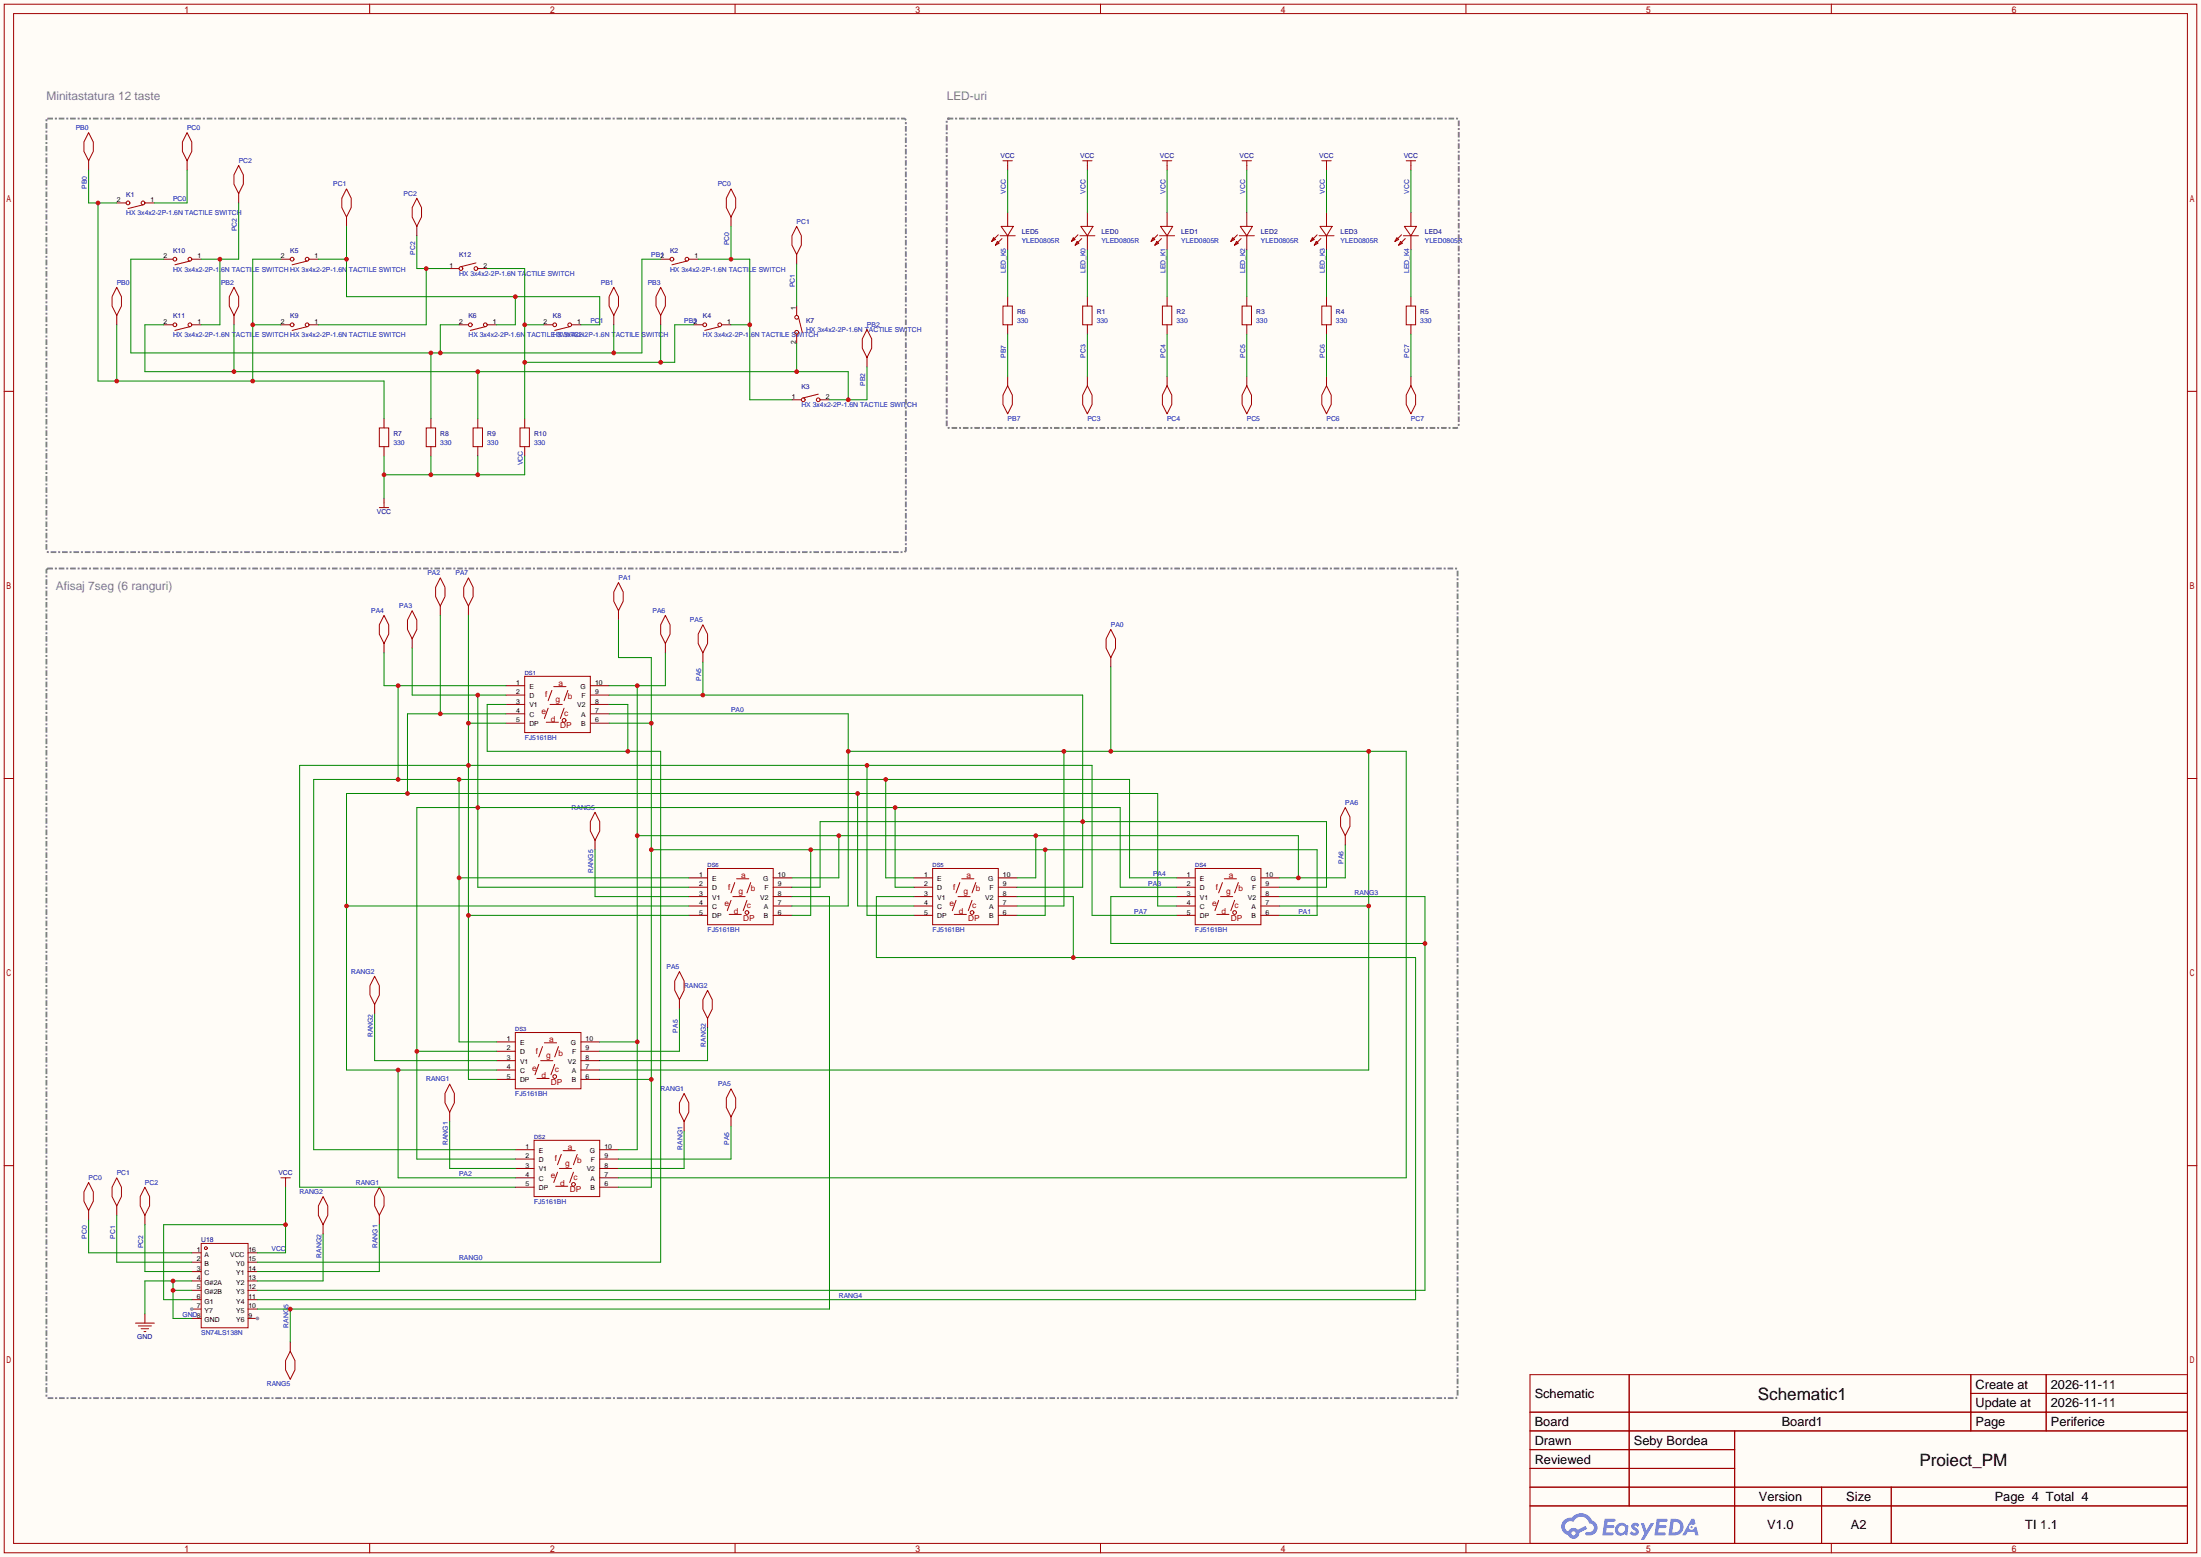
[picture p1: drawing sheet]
<svg xmlns="http://www.w3.org/2000/svg" width="596mm" height="422mm" viewBox="0 0 596 422" stroke-linecap="round" stroke-linejoin="round" font-family="sans-serif">
<path d="M0 0h596.1v421.9h-596.1z" fill="#fffcf7"/>
<g fill="none" stroke="#a10000" stroke-width=".27">
<path d="M1.1 1.1h593.9v419.7h-593.9zM3.7 3.7h588.8v414.5h-588.8zM100.1 1.1v2.6M199.1 1.1v2.6M298.1 1.1v2.6M397 1.1v2.6M496 1.1v2.6M1.1 106h2.6M592.5 106h2.5M1.1 210.9h2.6M592.5 210.9h2.5M1.1 315.8h2.6"/>
<path d="M592.5 315.8h2.5M414.4 372.5h178.1v45.7h-178.1zM441.3 372.5v35.6M533.8 372.5v15.2M533.8 377.6h58.7M554.2 372.5v15.2M414.4 382.7h178.1M414.4 387.7h178.1M414.4 392.8h55.4M414.4 397.9h55.4M469.8 387.7v30.5M100.1 418.2v2.6"/>
<path d="M199.1 418.2v2.6M298.1 418.2v2.6M397 418.2v2.6M414.4 403h178.1M414.4 408.1h178.1M493.4 403v15.2M496 418.2v2.6M512.2 403v15.2"/>
</g>
<g fill="#5487ff">
<path d="M442.1 412.9a1.3 1.3 0 0 1 1.9 .3l-.4 .6a.47 .47 0 0 0-.4-.5 .47 .47 0 0 0-.5 .3l.1 .2a1.28 1.28 0 0 1 .8 2 1.53 1.53 0 0 1-2.2-.3l.5-.6 .8 .5a.31 .31 0 0 0 .4-.3 .31 .31 0 0 0-.3-.4 1.12 1.12 0 0 1-.7-1.8z"/>
<path d="M444.4 412.7h.9l.6 2 1.2-2h.9l-2.7 4.5h-.9l1-1.6z"/>
<path d="M434.6 411.5h2.6a.4 .4 0 0 1 .4 .4 .4 .4 0 0 1-.4 .4h-1.8l-.1 1h1.6l.4 .4-.5 .4h-1.6l-.2 1.1 1.8 .1 .2 .5-.4 .2h-2.6z"/>
<path d="M448.7 411.5h2.6a.4 .4 0 0 1 .4 .4 .4 .4 0 0 1-.4 .4h-1.8l-.1 1h1.6l.4 .4-.4 .4h-1.7l-.2 1.1 1.8 .1 .2 .5-.4 .2h-2.6z"/>
<path d="M458.1 411.6h.8l.3 1.3-.6 .3a.75 .75 0 0 0-1.1 .3 .75 .75 0 0 0 .5 1.1 .75 .75 0 0 0 .9-.7l.5-.3 .6 2.4h-.8l-.3-.9h-1.8l-.5 .9h-1z"/>
<path d="M452.5 411.5l-.6 4.5h1.5a2.27 2.27 0 0 0 2.6-2.3 2.27 2.27 0 0 0-2.7-2.2zM453.3 412.3a1.5 1.5 0 0 1 1.8 1.6 1.5 1.5 0 0 1-1.9 1.3h-.3z"/>
<path d="M438 413.2a1.6 1.6 0 0 0-.4 2.3 1.6 1.6 0 0 0 2.4 .2l.7 .3 .3-2.5-.1-.2-.5-.1a1.58 1.58 0 0 0-2.4 0zM438.6 413.7a.99 .99 0 0 1 1.6 .6 .99 .99 0 0 1-1.3 1.1 .98 .98 0 0 1-.3-1.7z"/>
<path d="M423.6 411.9a2.37 2.37 0 0 0 1.1 4.1 1.54 1.54 0 0 0 1.8 .9 1.54 1.54 0 0 0 1.2-1.5l2.2-1.1-.5-.8-2 1a1.57 1.57 0 0 0-2.7 .5 1.5 1.5 0 0 1-.7-2.1 1.5 1.5 0 0 1 2.2-.5 2.27 2.27 0 0 1 2.3-1.4 2.27 2.27 0 0 1 2 1.8 1.23 1.23 0 0 1 1.2 1.6 1.23 1.23 0 0 1-1.8 .7 .47 .47 0 0 0-.5 .4 .47 .47 0 0 0 .4 .5 2.14 2.14 0 0 0 2.7-1.3 2.14 2.14 0 0 0-1.3-2.7 3.2 3.2 0 0 0-5.5-.7l-1.1 .1zM425.6 415.5a.6 .6 0 0 1 1.2 0 .6 .6 0 0 1-1.2 0z"/>
<circle cx="458.2" cy="413.8" r=".28"/>
</g>
<g fill="none" stroke="#a10000" stroke-width=".27">
<path d="M142.1 183.3h17.8v15.2h-17.8zM148 195.7h3.3M148.5 191.9l-1.1 2.8M149 190.9h3.3M149.5 187.1l-1 2.8M150 186.1h3.3M152.8 191.9l-1 2.8M153.8 187.1l-1 2.8M191.6 235.3h17.8v15.3h-17.8zM199 239.1l-1 2.8M199.5 238.1h3.3M203.3 239.1l-1 2.8"/>
<path d="M252.6 235.3h17.8v15.3h-17.8zM260 239.1l-1 2.8M260.5 238.1h3.3M264.3 239.1l-1 2.8M323.7 235.3h17.8v15.3h-17.8zM331.1 239.1l-1 2.8M331.6 238.1h3.3M335.4 239.1l-1 2.8M197.5 247.8h3.3M198 244l-1 2.8M198.5 243h3.3M202.3 244l-1 2.8"/>
<path d="M258.4 247.8h3.3M259 244l-1.1 2.8M259.5 243h3.3M263.3 244l-1 2.8M329.6 247.8h3.3M330.1 244l-1 2.8M330.6 243h3.3M334.4 244l-1 2.8M139.6 279.8h17.8v15.2h-17.8zM145.4 292.2h3.3M145.9 288.4l-1 2.8M146.4 287.4h3.3"/>
<path d="M146.9 283.6l-1 2.8M147.4 282.6h3.3M150.2 288.4l-1 2.8M151.3 283.6l-1.1 2.8M144.7 309h17.7v15.2h-17.7zM151 317.6l-1 2.8M151.5 316.6h3.3M152 312.8l-1 2.8M152.5 311.8h3.3M155.3 317.6l-1 2.8M156.3 312.8l-1 2.8M54.5 336.9h12.7v22.9h-12.7z"/>
<path d="M150.5 321.4h3.3"/>
<circle cx="152.8" cy="195.2" r=".51"/>
<circle cx="202.3" cy="247.3" r=".51"/>
<circle cx="263.3" cy="247.3" r=".51"/>
<circle cx="334.4" cy="247.3" r=".51"/>
<circle cx="150.2" cy="291.7" r=".51"/>
<circle cx="155.3" cy="320.9" r=".51"/>
</g>
<g fill="none" stroke="#870000" stroke-width=".27">
<path d="M137 185.8h5.1M137 188.3h5.1M137 190.9h5.1M137 193.4h5.1M137 196h5.1M159.9 185.8h5.1M159.9 188.3h5.1M159.9 190.9h5.1M159.9 193.4h5.1M159.9 196h5.1M186.6 237.9h5M209.4 237.9h5.1"/>
<path d="M247.5 237.9h5.1M270.4 237.9h5.1M318.6 237.9h5.1M341.5 237.9h5.1M186.6 240.4h5M186.6 243h5M186.6 245.5h5M186.6 248h5M209.4 240.4h5.1M209.4 243h5.1M209.4 245.5h5.1M209.4 248h5.1"/>
<path d="M247.5 240.4h5.1M247.5 243h5.1M247.5 245.5h5.1M247.5 248h5.1M270.4 240.4h5.1M270.4 243h5.1M270.4 245.5h5.1M270.4 248h5.1M318.6 240.4h5.1M318.6 243h5.1M318.6 245.5h5.1M318.6 248h5.1"/>
<path d="M341.5 240.4h5.1M341.5 243h5.1M341.5 245.5h5.1M341.5 248h5.1M134.5 282.3h5.1M134.5 284.9h5.1M134.5 287.4h5.1M134.5 289.9h5.1M134.5 292.5h5.1M157.4 282.3h5M157.4 284.9h5M157.4 287.4h5"/>
<path d="M157.4 289.9h5M157.4 292.5h5M139.6 311.5h5.1M139.6 314.1h5.1M139.6 316.6h5.1M139.6 319.2h5.1M162.4 311.5h5.1M162.4 314.1h5.1M162.4 316.6h5.1M162.4 319.2h5.1M51.9 339.5h2.6M139.6 321.7h5.1"/>
<path d="M162.4 321.7h5.1M51.9 342h2.6M51.9 344.6h2.6M51.9 347.1h2.6M51.9 349.6h2.6M51.9 352.2h2.6M51.9 354.7h2.6"/>
</g>
<circle cx="51.9" cy="354.7" r=".51" fill="#999"/>
<path d="M51.9 357.3h2.6M67.2 357.3h2.5" fill="none" stroke="#870000" stroke-width=".27"/>
<circle cx="69.7" cy="357.3" r=".51" fill="#999"/>
<g fill="none" stroke="#870000" stroke-width=".27">
<path d="M24 43.6v2.5M31.6 55h2.6M39.2 55h2.6M50.7 43.6v2.5M64.6 52.5v2.5M93.9 58.8v2.5M198 58.8v2.5M272.9 44.8v1.3M272.9 57.5v3.8M294.5 44.8v1.3M294.5 57.5v3.8M316.1 44.8v1.3"/>
<path d="M316.1 57.5v3.8M337.7 44.8v1.3M337.7 57.5v3.8M359.3 44.8v1.3M359.3 57.5v3.8M382.1 44.8v1.3M382.1 57.5v3.8M44.3 70.2h2.6M51.9 70.2h2.6M76.1 70.2h2.5M83.7 70.2h2.5M112.9 61.3v2.6"/>
<path d="M121.8 72.8h2.5M129.4 72.8h2.6M178.9 70.2h2.6M186.6 70.2h2.5M215.8 69v2.5M272.9 63.9v3.8M294.5 63.9v3.8M316.1 63.9v3.8M337.7 63.9v3.8M359.3 63.9v3.8M382.1 63.9v3.8M31.6 85.5v2.5"/>
<path d="M44.3 88h2.6M51.9 88h2.6M63.4 85.5v2.5M76.1 88h2.5M83.7 88h2.5M124.3 88h2.6M132 88h2.5M147.2 88h2.5M154.8 88h2.6M166.2 85.5v2.5M178.9 85.5v2.5M187.8 88h2.6"/>
<path d="M195.5 88h2.5M215.8 82.9v2.6M215.8 90.6v2.5M234.8 96.9v2.5M272.9 80.4v2.5M272.9 88v2.6M294.5 80.4v2.5M294.5 88v2.6M316.1 80.4v2.5M316.1 88v2.6M337.7 80.4v2.5M337.7 88v2.6"/>
<path d="M359.3 80.4v2.5M359.3 88v2.6M382.1 80.4v2.5M382.1 88v2.6M104 113.4v2.6M116.7 113.4v2.6M129.4 113.4v2.6M142.1 113.4v2.6M214.5 108.3h2.5M222.1 108.3h2.6M272.9 102v2.5M294.5 102v2.5"/>
<path d="M316.1 102v2.5M337.7 102v2.5M359.3 102v2.5M382.1 102v2.5M104 121v2.6M104 135v1.3M116.7 121v2.6M129.4 121v2.6M142.1 121v2.6M104 174.4v2.5M111.6 173.1v2.5M119.3 164.2v2.6"/>
<path d="M126.9 164.2v2.6M167.5 165.5v2.5M180.2 174.4v2.5M190.4 176.9v2.6M300.9 178.2v2.5M161.2 227.7v2.6M364.4 226.4v2.6M101.5 272.2v2.5M184 270.9v2.5M191.6 276v2.5M121.8 301.4v2.5M185.3 303.9v2.6"/>
<path d="M198 302.6v2.6M24 328v2.6M31.6 326.8v2.5M39.2 329.3v2.6M67.2 339.5h2.5M77.3 320.4v1.3M87.5 331.9v2.5M102.7 329.3v2.6M39.2 356v2.5M67.2 354.7h2.5M67.2 352.2h2.5M67.2 349.6h2.5"/>
<path d="M67.2 347.1h2.5M67.2 344.6h2.5M67.2 342h2.5M78.6 363.6v2.5"/>
</g>
<g fill="none" stroke="#a10000" stroke-width=".27">
<path d="M24 35.9l1.3 2.6v2.5l-1.3 2.6-1.3-2.6v-2.5zM50.7 35.9l1.2 2.6v2.5l-1.2 2.6-1.3-2.6v-2.5zM38.7 55.5l-4 1M64.6 44.8l1.3 2.6v2.5l-1.3 2.6-1.2-2.6v-2.5zM93.9 51.2l1.2 2.5v2.6l-1.2 2.5-1.3-2.5v-2.6zM112.9 53.7l1.3 2.6v2.5l-1.3 2.5-1.3-2.5v-2.5zM198 51.2l1.3 2.5v2.6l-1.3 2.5-1.3-2.5v-2.6zM271.7 43.6h2.5M272.9 43.6v1.2M293.2 43.6h2.6M294.5 43.6v1.2M314.8 43.6h2.6"/>
<path d="M316.1 43.6v1.2M336.4 43.6h2.6M337.7 43.6v1.2M358 43.6h2.6M359.3 43.6v1.2M380.9 43.6h2.5M382.1 43.6v1.2M31.6 77.9l1.3 2.5v2.5l-1.3 2.6-1.2-2.6v-2.5zM51.4 70.7l-4 1.1M63.4 77.9l1.2 2.5v2.5l-1.2 2.6-1.3-2.6v-2.5zM83.2 70.7l-4.1 1.1M128.9 71.2l-4.1 1.1"/>
<path d="M166.2 77.9l1.3 2.5v2.5l-1.3 2.6-1.2-2.6v-2.5zM178.9 77.9l1.3 2.5v2.5l-1.3 2.6-1.2-2.6v-2.5zM186.1 70.7l-4.1 1.1M215.8 61.3l1.2 2.6v2.5l-1.2 2.6-1.3-2.6v-2.5zM269.1 64.4l.5 .5-1 .5zM270.1 65.4l.5 .5-1 .5zM270.4 63.6l-1.8 1.8M270.9 63.9h4.1M271.1 61.3h3.3l-1.5 2.6zM271.4 64.6l-1.8 1.8M290.7 64.4l.5 .5-1 .5zM291.7 65.4l.5 .5-1 .5z"/>
<path d="M292 63.6l-1.8 1.8M292.5 63.9h4M292.7 61.3h3.3l-1.5 2.6zM293 64.6l-1.8 1.8M312.3 64.4l.5 .5-1 .5zM313.3 65.4l.5 .5-1 .5zM313.6 63.6l-1.8 1.8M314.1 63.9h4M314.3 61.3h3.3l-1.5 2.6zM314.6 64.6l-1.8 1.8M333.9 64.4l.5 .5-1 .5zM334.9 65.4l.5 .5-1 .5z"/>
<path d="M335.2 63.6l-1.8 1.8M335.7 63.9h4M335.9 61.3h3.3l-1.5 2.6zM336.2 64.6l-1.8 1.8M355.5 64.4l.5 .5-1 .5zM356.5 65.4l.5 .5-1 .5zM356.7 63.6l-1.7 1.8M357.3 63.9h4M357.5 61.3h3.3l-1.5 2.6zM357.8 64.6l-1.8 1.8M378.3 64.4l.5 .5-1 .5zM379.3 65.4l.6 .5-1.1 .5z"/>
<path d="M379.6 63.6l-1.8 1.8M380.1 63.9h4.1M380.4 61.3h3.3l-1.6 2.6zM380.6 64.6l-1.8 1.8M51.4 88.5l-4 1M83.2 88.5l-4.1 1M131.4 88.5l-4 1M154.3 88.5l-4.1 1M194.9 88.5l-4 1M216.3 86l1 4M234.8 89.3l1.3 2.5v2.6l-1.3 2.5-1.2-2.5v-2.6zM271.7 82.9h2.5v5.1h-2.5z"/>
<path d="M293.2 82.9h2.6v5.1h-2.6zM314.8 82.9h2.6v5.1h-2.6zM336.4 82.9h2.6v5.1h-2.6zM358 82.9h2.6v5.1h-2.6zM380.9 82.9h2.5v5.1h-2.5zM102.7 116h2.6v5h-2.6zM115.4 116h2.6v5h-2.6zM128.1 116h2.6v5h-2.6zM140.8 116h2.6v5h-2.6zM221.6 106.8l-4 1M272.9 104.5l1.3 2.6v2.5l-1.3 2.5-1.2-2.5v-2.5zM294.5 104.5l1.3 2.6v2.5l-1.3 2.5-1.3-2.5v-2.5z"/>
<path d="M316.1 104.5l1.3 2.6v2.5l-1.3 2.5-1.3-2.5v-2.5zM337.7 104.5l1.3 2.6v2.5l-1.3 2.5-1.3-2.5v-2.5zM359.3 104.5l1.3 2.6v2.5l-1.3 2.5-1.3-2.5v-2.5zM382.1 104.5l1.3 2.6v2.5l-1.3 2.5-1.2-2.5v-2.5zM102.7 137.5h2.6M104 136.3v1.2M119.3 156.6l1.2 2.5v2.6l-1.2 2.5-1.3-2.5v-2.6zM126.9 156.6l1.2 2.5v2.6l-1.2 2.5-1.3-2.5v-2.6zM167.5 157.9l1.3 2.5v2.5l-1.3 2.6-1.3-2.6v-2.5zM104 166.8l1.3 2.5v2.5l-1.3 2.6-1.3-2.6v-2.5zM111.6 165.5l1.3 2.5v2.6l-1.3 2.5-1.2-2.5v-2.6zM180.2 166.8l1.3 2.5v2.5l-1.3 2.6-1.3-2.6v-2.5z"/>
<path d="M190.4 169.3l1.2 2.5v2.6l-1.2 2.5-1.3-2.5v-2.6zM300.9 170.6l1.2 2.5v2.5l-1.2 2.6-1.3-2.6v-2.5zM364.4 218.8l1.2 2.6v2.5l-1.2 2.5-1.3-2.5v-2.5zM161.2 220.1l1.2 2.5v2.6l-1.2 2.5-1.3-2.5v-2.6zM101.5 264.5l1.2 2.6v2.5l-1.2 2.6-1.3-2.6v-2.5zM184 263.3l1.3 2.5v2.6l-1.3 2.5-1.2-2.5v-2.6zM191.6 268.4l1.3 2.5v2.5l-1.3 2.6-1.2-2.6v-2.5zM121.8 293.8l1.3 2.5v2.5l-1.3 2.6-1.3-2.6v-2.5zM185.3 296.3l1.3 2.5v2.6l-1.3 2.5-1.3-2.5v-2.6zM198 295l1.3 2.6v2.5l-1.3 2.5-1.3-2.5v-2.5zM31.6 319.2l1.3 2.5v2.5l-1.3 2.6-1.2-2.6v-2.5zM76.1 319.2h2.5"/>
<path d="M77.3 319.2v1.2M24 320.4l1.3 2.6v2.5l-1.3 2.5-1.3-2.5v-2.5zM39.2 321.7l1.3 2.5v2.6l-1.3 2.5-1.2-2.5v-2.6zM87.5 324.2l1.3 2.6v2.5l-1.3 2.6-1.3-2.6v-2.5zM102.7 321.7l1.3 2.5v2.6l-1.3 2.5-1.2-2.5v-2.6zM36.7 358.5h5.1M37.5 359.3h3.5M38.2 360h2.1M39 360.8h.5M78.6 366.1l1.3 2.6v2.5l-1.3 2.6-1.3-2.6v-2.5z"/>
<circle cx="34.7" cy="55" r=".51"/>
<circle cx="38.7" cy="55" r=".51"/>
<circle cx="47.4" cy="70.2" r=".51"/>
<circle cx="51.4" cy="70.2" r=".51"/>
<circle cx="79.1" cy="70.2" r=".51"/>
<circle cx="83.2" cy="70.2" r=".51"/>
<circle cx="124.8" cy="72.8" r=".51"/>
<circle cx="128.9" cy="72.8" r=".51"/>
<circle cx="182" cy="70.2" r=".51"/>
<circle cx="186.1" cy="70.2" r=".51"/>
<circle cx="47.4" cy="88" r=".51"/>
<circle cx="51.4" cy="88" r=".51"/>
<circle cx="79.1" cy="88" r=".51"/>
<circle cx="83.2" cy="88" r=".51"/>
<circle cx="127.4" cy="88" r=".51"/>
<circle cx="131.4" cy="88" r=".51"/>
<circle cx="150.2" cy="88" r=".51"/>
<circle cx="154.3" cy="88" r=".51"/>
<circle cx="190.9" cy="88" r=".51"/>
<circle cx="194.9" cy="88" r=".51"/>
<circle cx="215.8" cy="90" r=".51"/>
<circle cx="215.8" cy="86" r=".51"/>
<circle cx="217.6" cy="108.3" r=".51"/>
<circle cx="221.6" cy="108.3" r=".51"/>
<circle cx="55.8" cy="338.2" r=".38"/>
</g>
<path d="M46.9 347.1v10.2h5M46.9 349.6h5M51.9 347.1h-12.7v8.9" fill="none" stroke="#008700" stroke-width=".27"/>
<g fill="#c00">
<circle cx="46.9" cy="347.1" r=".63"/>
<circle cx="46.9" cy="349.6" r=".63"/>
</g>
<path d="M165 193.4h64.7v52.1h-15.2M300.9 180.7v22.9M229.7 203.6h151.2v115.6h-213.4M288.2 203.6v41.9h-12.7M370.7 203.6v86.3h-208.3M346.6 245.5h24.1" fill="none" stroke="#008700" stroke-width=".27"/>
<g fill="#c00">
<circle cx="370.7" cy="203.6" r=".63"/>
<circle cx="300.9" cy="203.6" r=".63"/>
<circle cx="370.7" cy="245.5" r=".63"/>
<circle cx="288.2" cy="203.6" r=".63"/>
<circle cx="229.7" cy="203.6" r=".63"/>
</g>
<path d="M167.5 168v10.2h8.9v143.5h-8.9M165 196h11.4M176.4 230.3h180.3v17.7h-10.1M219.6 230.3v17.7h-5.1M283.1 230.3v17.7h-7.6M162.4 292.5h14" fill="none" stroke="#008700" stroke-width=".27"/>
<g fill="#c00">
<circle cx="176.4" cy="292.5" r=".63"/>
<circle cx="176.4" cy="230.3" r=".63"/>
<circle cx="176.4" cy="196" r=".63"/>
<circle cx="219.6" cy="230.3" r=".63"/>
<circle cx="283.1" cy="230.3" r=".63"/>
</g>
<path d="M119.3 166.8v26.6M137 193.4h-26.6v21.6M232.3 215v30.5h15.2M93.9 245.5h92.7M318.6 245.5h-5v-30.5h-219.7v74.9h40.6M107.8 289.9v29.3h31.8" fill="none" stroke="#008700" stroke-width=".27"/>
<g fill="#c00">
<circle cx="119.3" cy="193.4" r=".63"/>
<circle cx="110.4" cy="215" r=".63"/>
<circle cx="232.3" cy="215" r=".63"/>
<circle cx="93.9" cy="245.5" r=".63"/>
<circle cx="107.8" cy="289.9" r=".63"/>
</g>
<path d="M111.6 175.6v12.7h25.4M129.4 188.3v52.1h57.2M242.4 218.8v21.6h5.1M318.6 240.4h-15.2v-21.6h-190.5v95.3h26.7M112.9 284.9h21.6" fill="none" stroke="#008700" stroke-width=".27"/>
<g fill="#c00">
<circle cx="129.4" cy="188.3" r=".63"/>
<circle cx="129.4" cy="218.8" r=".63"/>
<circle cx="242.4" cy="218.8" r=".63"/>
<circle cx="112.9" cy="284.9" r=".63"/>
</g>
<path d="M104 176.9v8.9h33M107.8 185.8v25.4M124.3 211.2v71.1h10.2M239.9 211.2v26.7h7.6M124.3 237.9h62.3M318.6 237.9h-12.7v-26.7h-220.9v100.3h54.6" fill="none" stroke="#008700" stroke-width=".27"/>
<g fill="#c00">
<circle cx="107.8" cy="185.8" r=".63"/>
<circle cx="107.8" cy="211.2" r=".63"/>
<circle cx="124.3" cy="211.2" r=".63"/>
<circle cx="239.9" cy="211.2" r=".63"/>
<circle cx="124.3" cy="237.9" r=".63"/>
</g>
<path d="M190.4 179.5v8.8M165 188.3h128.2v52.1h-17.7M214.5 240.4h7.6v-17.8h137.2v17.8h-12.7" fill="none" stroke="#008700" stroke-width=".27"/>
<g fill="#c00">
<circle cx="293.2" cy="222.6" r=".63"/>
<circle cx="190.4" cy="188.3" r=".63"/>
</g>
<path d="M180.2 176.9v8.9h-15.2M172.6 185.8v125.7h-5.1M172.6 226.4h179.1v11.5M227.2 226.4v11.5h-12.7M280.5 226.4v11.5h-5M364.4 229v8.9h-17.8M184 273.4v11.5h-21.6M162.4 282.3h10.2M198 305.2v8.9h-30.5" fill="none" stroke="#008700" stroke-width=".27"/>
<g fill="#c00">
<circle cx="172.6" cy="282.3" r=".63"/>
<circle cx="172.6" cy="226.4" r=".63"/>
<circle cx="172.6" cy="185.8" r=".63"/>
<circle cx="227.2" cy="226.4" r=".63"/>
<circle cx="280.5" cy="226.4" r=".63"/>
<circle cx="351.7" cy="237.9" r=".63"/>
</g>
<path d="M126.9 166.8v125.7h7.6M126.9 196h10.1M234.8 207.4v40.6h12.7M126.9 248h59.7M318.6 248h-22.8v-40.6h-214.6v114.3h58.4" fill="none" stroke="#008700" stroke-width=".27"/>
<g fill="#c00">
<circle cx="126.9" cy="196" r=".63"/>
<circle cx="126.9" cy="207.4" r=".63"/>
<circle cx="126.9" cy="248" r=".63"/>
<circle cx="234.8" cy="207.4" r=".63"/>
</g>
<path d="M137 190.9h-5v12.7h46.9v138.4h-109.2M165 190.9h5.1v12.7" fill="none" stroke="#008700" stroke-width=".27"/>
<circle cx="170.1" cy="203.6" r=".63" fill="#c00"/>
<path d="M318.6 243h-17.7v12.7h85.1M346.6 243h39.4v106.6h-316.3" fill="none" stroke="#008700" stroke-width=".27"/>
<circle cx="386" cy="255.7" r=".63" fill="#c00"/>
<path d="M247.5 243h-10.1v16.5h146v92.7h-313.7M275.5 243h15.2v16.5" fill="none" stroke="#008700" stroke-width=".27"/>
<circle cx="290.7" cy="259.5" r=".63" fill="#c00"/>
<path d="M161.2 230.3v12.7h25.4M214.5 243h10.2v111.7h-155M78.6 354.7v8.9" fill="none" stroke="#008700" stroke-width=".27"/>
<circle cx="78.6" cy="354.7" r=".63" fill="#c00"/>
<path d="M77.3 331.9h-33v20.3h7.6M77.3 321.7v17.8h-7.6" fill="none" stroke="#008700" stroke-width=".27"/>
<circle cx="77.3" cy="331.9" r=".63" fill="#c00"/>
<path d="M272.9 46.1v11.4M294.5 46.1v11.4M316.1 46.1v11.4M337.7 46.1v11.4M359.3 46.1v11.4M382.1 46.1v11.4M104 123.6v11.4M116.7 123.6v5.1M129.4 123.6v5.1M142.1 123.6v5.1h-38.1" fill="none" stroke="#008700" stroke-width=".27"/>
<g fill="#c00">
<circle cx="104" cy="128.7" r=".63"/>
<circle cx="116.7" cy="128.7" r=".63"/>
<circle cx="129.4" cy="128.7" r=".63"/>
</g>
<path d="M50.7 46.1v8.9h-8.9M189.1 70.2h14v38.1h11.4M198 61.3v8.9M198 88h5.1M24 330.6v8.9h27.9" fill="none" stroke="#008700" stroke-width=".27"/>
<g fill="#c00">
<circle cx="203.1" cy="88" r=".63"/>
<circle cx="198" cy="70.2" r=".63"/>
</g>
<path d="M86.2 70.2h7.7M93.9 61.3v19.1h68.5v7.6h-5M139.6 80.4v7.6h-5.1M31.6 329.3v12.7h20.3" fill="none" stroke="#008700" stroke-width=".27"/>
<g fill="#c00">
<circle cx="139.6" cy="80.4" r=".63"/>
<circle cx="93.9" cy="70.2" r=".63"/>
</g>
<path d="M64.6 55v15.2h-10.1M59.6 70.2v17.8h-5.1M215.8 71.5v11.4M39.2 331.9v12.7h12.7" fill="none" stroke="#008700" stroke-width=".27"/>
<circle cx="59.6" cy="70.2" r=".63" fill="#c00"/>
<path d="M112.9 63.9v8.9h8.9M115.4 72.8v15.2h-29.2" fill="none" stroke="#008700" stroke-width=".27"/>
<circle cx="115.4" cy="72.8" r=".63" fill="#c00"/>
<g fill="none" stroke="#008700" stroke-width=".27">
<path d="M24 46.1v8.9h7.6M26.5 55v48.3h77.5v10.1M76.1 70.2h-7.6v33.1M272.9 67.7v12.7M294.5 67.7v12.7M316.1 67.7v12.7M337.7 67.7v12.7M359.3 67.7v12.7M382.1 67.7v12.7M31.6 88v15.3M68.5 88h7.6M272.9 90.6v11.4"/>
<path d="M294.5 90.6v11.4M316.1 90.6v11.4M337.7 90.6v11.4M359.3 90.6v11.4M382.1 90.6v11.4M101.5 274.7v12.7h33M191.6 278.5v8.9h-29.2M121.8 303.9v12.7h17.8M185.3 306.5v10.1h-17.8M87.5 334.4v12.7h-17.8M102.7 331.9v12.7h-33"/>
</g>
<g fill="#c00">
<circle cx="68.5" cy="103.3" r=".63"/>
<circle cx="31.6" cy="103.3" r=".63"/>
<circle cx="68.5" cy="88" r=".63"/>
<circle cx="26.5" cy="55" r=".63"/>
</g>
<path d="M44.3 70.2h-8.9v25.4h138.5v-25.4h5M116.7 95.6v17.8M124.3 88h-5v7.6M166.2 88v7.6" fill="none" stroke="#008700" stroke-width=".27"/>
<g fill="#c00">
<circle cx="116.7" cy="95.6" r=".63"/>
<circle cx="119.3" cy="95.6" r=".63"/>
<circle cx="166.2" cy="95.6" r=".63"/>
</g>
<path d="M44.3 88h-5.1v12.7h190.5v7.6M63.4 88v12.7M215.8 93.1v7.6M234.8 99.4v8.9h-10.1M129.4 100.7v12.7" fill="none" stroke="#008700" stroke-width=".27"/>
<g fill="#c00">
<circle cx="129.4" cy="100.7" r=".63"/>
<circle cx="63.4" cy="100.7" r=".63"/>
<circle cx="215.8" cy="100.7" r=".63"/>
<circle cx="229.7" cy="108.3" r=".63"/>
</g>
<path d="M132 72.8h10.1v40.6M142.1 88h5.1M178.9 88v10.2M187.8 88h-5v10.2h-40.7" fill="none" stroke="#008700" stroke-width=".27"/>
<g fill="#c00">
<circle cx="142.1" cy="98.2" r=".63"/>
<circle cx="142.1" cy="88" r=".63"/>
<circle cx="178.9" cy="98.2" r=".63"/>
</g>
<path d="M13.1 32.1l232 .1 .2 .4v116.8l-.5 .2-232-.1-.2-.4v-116.5l.5-.5M256.9 32.1l137.9 .1 .3 .4-.1 83.1-.4 .3-137.9-.1-.3-.5v-82.8l.5-.5M13.1 154.1h381.4l.3 .5-.1 224-.4 .2h-381.5l-.2-.5v-223.7l.5-.5" fill="none" stroke="#808080" stroke-width=".51" stroke-dasharray="1 1 0 1"/>
<g font-size="4.6">
<text x="476.1" y="379.4">Schematic1</text>
<text x="519.8" y="397.2">Proiect_PM</text>
</g>
<g font-size="3.5">
<text x="535.1" y="376.3">Create at</text>
<text x="555.5" y="376.3">2026-11-11</text>
<text x="415.7" y="378.8">Schematic</text>
<text x="535.1" y="381.4">Update at</text>
<text x="555.5" y="381.4">2026-11-11</text>
<text x="415.7" y="386.5">Board</text>
<text x="482.6" y="386.5">Board1</text>
<text x="535.1" y="386.5">Page</text>
<text x="555.5" y="386.5">Periferice</text>
<text x="415.7" y="391.5">Drawn</text>
<text x="442.5" y="391.5">Seby Bordea</text>
<text x="415.7" y="396.6">Reviewed</text>
<text x="476.4" y="406.8">Version</text>
<text x="500.1" y="406.8">Size</text>
<text x="540.3" y="406.8">Page 4 Total 4</text>
<text x="478.7" y="414.4">V1.0</text>
<text x="501.3" y="414.4">A2</text>
<text x="548.6" y="414.4">TI 1.1</text>
</g>
<g font-size="3.2" fill="#808080">
<text x="12.6" y="27.1">Minitastatura 12 taste</text>
<text x="256.4" y="27.1">LED-uri</text>
<text x="15.1" y="159.9">Afisaj 7seg (6 ranguri)</text>
</g>
<g font-size="2.2" fill="#a00000">
<text x="151.3" y="185.9">a</text>
<text x="147.7" y="189">f</text>
<text x="150.5" y="190.3">g</text>
<text x="153.8" y="189.5">b</text>
<text x="146.7" y="193.6">e</text>
<text x="149.2" y="195.6">d</text>
<text x="151.8" y="197.4">DP</text>
<text x="152.8" y="194.1">c</text>
<text x="200.8" y="238">a</text>
<text x="261.7" y="238">a</text>
<text x="332.9" y="238">a</text>
<text x="196.2" y="245.6">e</text>
<text x="197.2" y="241.1">f</text>
<text x="200" y="242.3">g</text>
<text x="203.3" y="241.6">b</text>
<text x="257.2" y="245.6">e</text>
<text x="258.2" y="241.1">f</text>
<text x="261" y="242.3">g</text>
<text x="264.3" y="241.6">b</text>
<text x="328.3" y="245.6">e</text>
<text x="329.3" y="241.1">f</text>
<text x="332.1" y="242.3">g</text>
<text x="335.4" y="241.6">b</text>
<text x="198.8" y="247.7">d</text>
<text x="201.3" y="249.4">DP</text>
<text x="202.3" y="246.1">c</text>
<text x="259.7" y="247.7">d</text>
<text x="262.3" y="249.4">DP</text>
<text x="263.3" y="246.1">c</text>
<text x="330.8" y="247.7">d</text>
<text x="333.4" y="249.4">DP</text>
<text x="334.4" y="246.1">c</text>
<text x="145.2" y="285.5">f</text>
<text x="148" y="286.8">g</text>
<text x="148.7" y="282.5">a</text>
<text x="151.3" y="286">b</text>
<text x="144.1" y="290.1">e</text>
<text x="146.7" y="292.1">d</text>
<text x="149.2" y="293.9">DP</text>
<text x="150.2" y="290.6">c</text>
<text x="153.8" y="311.7">a</text>
<text x="150.2" y="314.7">f</text>
<text x="153" y="316">g</text>
<text x="156.3" y="315.2">b</text>
<text x="149.2" y="319.3">e</text>
<text x="151.8" y="321.3">d</text>
<text x="154.3" y="323.1">DP</text>
<text x="155.3" y="319.8">c</text>
</g>
<g font-size="1.8" fill="#00f">
<text x="20.5" y="35.2">PB0</text>
<text x="50.7" y="35.2">PC0</text>
<text x="64.6" y="44.1">PC2</text>
<text x="23.5" y="51.2" transform="rotate(-90 23.5 51.2)">PB0</text>
<text x="90.3" y="50.5">PC1</text>
<text x="109.3" y="53">PC2</text>
<text x="194.4" y="50.5">PC0</text>
<text x="272.5" y="52.5" transform="rotate(-90 272.5 52.5)">VCC</text>
<text x="294.1" y="52.5" transform="rotate(-90 294.1 52.5)">VCC</text>
<text x="315.6" y="52.5" transform="rotate(-90 315.6 52.5)">VCC</text>
<text x="337.2" y="52.5" transform="rotate(-90 337.2 52.5)">VCC</text>
<text x="358.8" y="52.5" transform="rotate(-90 358.8 52.5)">VCC</text>
<text x="381.7" y="52.5" transform="rotate(-90 381.7 52.5)">VCC</text>
<text x="34.2" y="58.3">HX 3x4x2-2P-1.6N TACTILE SWITCH</text>
<text x="46.9" y="54.5">PC0</text>
<text x="64.2" y="62.6" transform="rotate(-90 64.2 62.6)">PC2</text>
<text x="215.8" y="60.6">PC1</text>
<text x="276.7" y="66">YLED0805R</text>
<text x="298.3" y="66">YLED0805R</text>
<text x="319.9" y="66">YLED0805R</text>
<text x="341.5" y="66">YLED0805R</text>
<text x="363.1" y="66">YLED0805R</text>
<text x="386" y="66">YLED0805R</text>
<text x="112.4" y="69" transform="rotate(-90 112.4 69)">PC2</text>
<text x="176.4" y="69.8">PB1</text>
<text x="197.5" y="66.4" transform="rotate(-90 197.5 66.4)">PC0</text>
<text x="31.6" y="77.1">PB0</text>
<text x="46.9" y="73.6">HX 3x4x2-2P-1.6N TACTILE SWITCH HX 3x4x2-2P-1.6N TACTILE SWITCH</text>
<text x="59.9" y="77.1">PB2</text>
<text x="124.3" y="74.8">HX 3x4x2-2P-1.6N TACTILE SWITCH</text>
<text x="162.8" y="77.1">PB1</text>
<text x="175.5" y="77.1">PB3</text>
<text x="181.5" y="73.6">HX 3x4x2-2P-1.6N TACTILE SWITCH</text>
<text x="215.3" y="77.9" transform="rotate(-90 215.3 77.9)">PC1</text>
<text x="272.5" y="74" transform="rotate(-90 272.5 74)">LED_K5</text>
<text x="294.1" y="74" transform="rotate(-90 294.1 74)">LED_K0</text>
<text x="315.6" y="74" transform="rotate(-90 315.6 74)">LED_K1</text>
<text x="337.2" y="74" transform="rotate(-90 337.2 74)">LED_K2</text>
<text x="358.8" y="74" transform="rotate(-90 358.8 74)">LED_K3</text>
<text x="381.7" y="74" transform="rotate(-90 381.7 74)">LED_K4</text>
<text x="159.9" y="87.5">PC1</text>
<text x="185.3" y="87.5">PB3</text>
<text x="234.8" y="88.6">PB2</text>
<text x="275.5" y="87.5">330</text>
<text x="297.1" y="87.5">330</text>
<text x="318.6" y="87.5">330</text>
<text x="340.2" y="87.5">330</text>
<text x="361.8" y="87.5">330</text>
<text x="384.7" y="87.5">330</text>
<text x="46.9" y="91.4">HX 3x4x2-2P-1.6N TACTILE SWITCH HX 3x4x2-2P-1.6N TACTILE SWITCH</text>
<text x="126.9" y="91.4">HX 3x4x2-2P-1.6N TACTILE SWITCH</text>
<text x="149.7" y="91.4">HX 3x4x2-2P-1.6N TACTILE SWITCH</text>
<text x="190.4" y="91.4">HX 3x4x2-2P-1.6N TACTILE SWITCH</text>
<text x="218.3" y="90.1">HX 3x4x2-2P-1.6N TACTILE SWITCH</text>
<text x="272.5" y="96.9" transform="rotate(-90 272.5 96.9)">PB7</text>
<text x="294.1" y="96.9" transform="rotate(-90 294.1 96.9)">PC3</text>
<text x="315.6" y="96.9" transform="rotate(-90 315.6 96.9)">PC4</text>
<text x="337.2" y="96.9" transform="rotate(-90 337.2 96.9)">PC5</text>
<text x="358.8" y="96.9" transform="rotate(-90 358.8 96.9)">PC6</text>
<text x="381.7" y="96.9" transform="rotate(-90 381.7 96.9)">PC7</text>
<text x="234.4" y="104.5" transform="rotate(-90 234.4 104.5)">PB2</text>
<text x="217" y="110.4">HX 3x4x2-2P-1.6N TACTILE SWITCH</text>
<text x="272.9" y="114">PB7</text>
<text x="294.5" y="114">PC3</text>
<text x="316.1" y="114">PC4</text>
<text x="337.7" y="114">PC5</text>
<text x="359.3" y="114">PC6</text>
<text x="382.1" y="114">PC7</text>
<text x="106.6" y="120.6">330</text>
<text x="119.3" y="120.6">330</text>
<text x="132" y="120.6">330</text>
<text x="144.7" y="120.6">330</text>
<text x="141.7" y="126.1" transform="rotate(-90 141.7 126.1)">VCC</text>
<text x="115.8" y="155.9">PA2</text>
<text x="123.4" y="155.9">PA7</text>
<text x="167.5" y="157.1">PA1</text>
<text x="100.5" y="166">PA4</text>
<text x="108.1" y="164.8">PA3</text>
<text x="176.7" y="166">PA6</text>
<text x="186.9" y="168.6">PA5</text>
<text x="300.9" y="169.8">PA0</text>
<text x="189.9" y="184.5" transform="rotate(-90 189.9 184.5)">PA5</text>
<text x="198" y="193">PA0</text>
<text x="142.1" y="200.6">FJ5161BH</text>
<text x="154.8" y="219.4">RANG5</text>
<text x="364.4" y="218.1">PA6</text>
<text x="160.7" y="236.6" transform="rotate(-90 160.7 236.6)">RANG5</text>
<text x="311" y="239.9">PA3</text>
<text x="312.3" y="237.4">PA4</text>
<text x="363.9" y="234.1" transform="rotate(-90 363.9 234.1)">PA6</text>
<text x="366.9" y="242.5">RANG3</text>
<text x="307.2" y="247.6">PA7</text>
<text x="351.7" y="247.6">PA1</text>
<text x="191.6" y="252.6">FJ5161BH</text>
<text x="252.6" y="252.6">FJ5161BH</text>
<text x="323.7" y="252.6">FJ5161BH</text>
<text x="95.1" y="263.8">RANG2</text>
<text x="180.5" y="262.6">PA5</text>
<text x="185.3" y="267.6">RANG2</text>
<text x="101" y="281.1" transform="rotate(-90 101 281.1)">RANG2</text>
<text x="183.6" y="279.8" transform="rotate(-90 183.6 279.8)">PA5</text>
<text x="191.2" y="283.6" transform="rotate(-90 191.2 283.6)">RANG2</text>
<text x="115.4" y="293">RANG1</text>
<text x="139.6" y="297.1">FJ5161BH</text>
<text x="178.9" y="295.6">RANG1</text>
<text x="194.5" y="294.3">PA5</text>
<text x="121.3" y="310.3" transform="rotate(-90 121.3 310.3)">RANG1</text>
<text x="184.8" y="311.5" transform="rotate(-90 184.8 311.5)">RANG1</text>
<text x="197.5" y="310.3" transform="rotate(-90 197.5 310.3)">PA5</text>
<text x="24" y="319.7">PC0</text>
<text x="31.6" y="318.4">PC1</text>
<text x="39.2" y="321">PC2</text>
<text x="81.1" y="323.5">RANG2</text>
<text x="96.4" y="321">RANG1</text>
<text x="124.3" y="318.7">PA2</text>
<text x="144.7" y="326.3">FJ5161BH</text>
<text x="23.5" y="335.7" transform="rotate(-90 23.5 335.7)">PC0</text>
<text x="31.2" y="335.7" transform="rotate(-90 31.2 335.7)">PC1</text>
<text x="38.8" y="338.2" transform="rotate(-90 38.8 338.2)">PC2</text>
<text x="73.5" y="339">VCC</text>
<text x="87" y="340.7" transform="rotate(-90 87 340.7)">RANG2</text>
<text x="102.3" y="338.2" transform="rotate(-90 102.3 338.2)">RANG1</text>
<text x="124.3" y="341.5">RANG0</text>
<text x="227.2" y="351.7">RANG4</text>
<text x="49.4" y="356.8">GND8</text>
<text x="78.2" y="359.8" transform="rotate(-90 78.2 359.8)">RANG5</text>
<text x="54.5" y="361.9">SN74LS138N</text>
<text x="72.2" y="375.6">RANG5</text>
</g>
<g font-size="1.8" fill="#000080">
<text x="271" y="42.8">VCC</text>
<text x="292.6" y="42.8">VCC</text>
<text x="314.2" y="42.8">VCC</text>
<text x="335.7" y="42.8">VCC</text>
<text x="357.3" y="42.8">VCC</text>
<text x="380.2" y="42.8">VCC</text>
<text x="34.2" y="53.3">K1</text>
<text x="276.7" y="63.4">LED5</text>
<text x="298.3" y="63.4">LED0</text>
<text x="319.9" y="63.4">LED1</text>
<text x="341.5" y="63.4">LED2</text>
<text x="363.1" y="63.4">LED3</text>
<text x="386" y="63.4">LED4</text>
<text x="46.9" y="68.5">K10</text>
<text x="78.6" y="68.5">K5</text>
<text x="124.3" y="69.8">K12</text>
<text x="181.5" y="68.5">K2</text>
<text x="46.9" y="86.3">K11</text>
<text x="78.6" y="86.3">K9</text>
<text x="126.9" y="86.3">K6</text>
<text x="149.7" y="86.3">K8</text>
<text x="190.4" y="86.3">K4</text>
<text x="218.3" y="87.5">K7</text>
<text x="275.5" y="85">R6</text>
<text x="297.1" y="85">R1</text>
<text x="318.6" y="85">R2</text>
<text x="340.2" y="85">R3</text>
<text x="361.8" y="85">R4</text>
<text x="384.7" y="85">R5</text>
<text x="217" y="105.3">K3</text>
<text x="106.6" y="118">R7</text>
<text x="119.3" y="118">R8</text>
<text x="132" y="118">R9</text>
<text x="144.7" y="118">R10</text>
<text x="102.1" y="139.4">VCC</text>
<text x="75.4" y="318.4">VCC</text>
<text x="54.5" y="336.5">U18</text>
<text x="37.2" y="362.9">GND</text>
</g>
<g font-size="1.8">
<text x="31.6" y="54.8">2</text>
<text x="40.8" y="54.8">1</text>
<text x="44.3" y="70">2</text>
<text x="53.5" y="70">1</text>
<text x="76.1" y="70">2</text>
<text x="85.2" y="70">1</text>
<text x="178.9" y="70">2</text>
<text x="188.1" y="70">1</text>
<text x="121.8" y="72.5">1</text>
<text x="130.9" y="72.5">2</text>
<text x="215.5" y="83.9" transform="rotate(-90 215.5 83.9)">1</text>
<text x="44.3" y="87.8">2</text>
<text x="53.5" y="87.8">1</text>
<text x="76.1" y="87.8">2</text>
<text x="85.2" y="87.8">1</text>
<text x="124.3" y="87.8">2</text>
<text x="133.5" y="87.8">1</text>
<text x="147.2" y="87.8">2</text>
<text x="156.3" y="87.8">1</text>
<text x="187.8" y="87.8">2</text>
<text x="197" y="87.8">1</text>
<text x="215.5" y="93.1" transform="rotate(-90 215.5 93.1)">2</text>
<text x="214.5" y="108.1">1</text>
<text x="223.6" y="108.1">2</text>
<text x="139.8" y="185.6">1</text>
<text x="161.2" y="185.6">10</text>
<text x="139.8" y="188.1">2</text>
<text x="139.8" y="190.7">3</text>
<text x="143.4" y="186.6">E</text>
<text x="143.4" y="189.1">D</text>
<text x="143.4" y="191.7">V1</text>
<text x="156.4" y="191.7">V2</text>
<text x="157.2" y="186.6">G</text>
<text x="157.5" y="189.1">F</text>
<text x="161.2" y="190.7">8</text>
<text x="161.2" y="188.1">9</text>
<text x="139.8" y="193.2">4</text>
<text x="139.8" y="195.7">5</text>
<text x="143.4" y="194.2">C</text>
<text x="143.4" y="196.7">DP</text>
<text x="157.4" y="196.7">B</text>
<text x="157.4" y="194.2">A</text>
<text x="161.2" y="195.7">6</text>
<text x="161.2" y="193.2">7</text>
<text x="189.3" y="237.6">1</text>
<text x="192.9" y="238.7">E</text>
<text x="206.7" y="238.7">G</text>
<text x="210.7" y="237.6">10</text>
<text x="250.3" y="237.6">1</text>
<text x="253.9" y="238.7">E</text>
<text x="267.7" y="238.7">G</text>
<text x="271.7" y="237.6">10</text>
<text x="321.4" y="237.6">1</text>
<text x="325" y="238.7">E</text>
<text x="338.8" y="238.7">G</text>
<text x="342.8" y="237.6">10</text>
<text x="189.3" y="240.2">2</text>
<text x="189.3" y="242.7">3</text>
<text x="189.3" y="245.3">4</text>
<text x="192.9" y="241.2">D</text>
<text x="192.9" y="243.7">V1</text>
<text x="205.9" y="243.7">V2</text>
<text x="207" y="241.2">F</text>
<text x="210.7" y="245.3">7</text>
<text x="210.7" y="242.7">8</text>
<text x="210.7" y="240.2">9</text>
<text x="250.3" y="240.2">2</text>
<text x="250.3" y="242.7">3</text>
<text x="250.3" y="245.3">4</text>
<text x="253.9" y="241.2">D</text>
<text x="253.9" y="243.7">V1</text>
<text x="266.9" y="243.7">V2</text>
<text x="268" y="241.2">F</text>
<text x="271.7" y="245.3">7</text>
<text x="271.7" y="242.7">8</text>
<text x="271.7" y="240.2">9</text>
<text x="321.4" y="240.2">2</text>
<text x="321.4" y="242.7">3</text>
<text x="321.4" y="245.3">4</text>
<text x="325" y="241.2">D</text>
<text x="325" y="243.7">V1</text>
<text x="338" y="243.7">V2</text>
<text x="339.1" y="241.2">F</text>
<text x="342.8" y="245.3">7</text>
<text x="342.8" y="242.7">8</text>
<text x="342.8" y="240.2">9</text>
<text x="189.3" y="247.8">5</text>
<text x="192.9" y="246.3">C</text>
<text x="192.9" y="248.8">DP</text>
<text x="206.9" y="248.8">B</text>
<text x="206.9" y="246.3">A</text>
<text x="210.7" y="247.8">6</text>
<text x="250.3" y="247.8">5</text>
<text x="253.9" y="246.3">C</text>
<text x="253.9" y="248.8">DP</text>
<text x="267.9" y="248.8">B</text>
<text x="267.9" y="246.3">A</text>
<text x="271.7" y="247.8">6</text>
<text x="321.4" y="247.8">5</text>
<text x="325" y="246.3">C</text>
<text x="325" y="248.8">DP</text>
<text x="339" y="248.8">B</text>
<text x="339" y="246.3">A</text>
<text x="342.8" y="247.8">6</text>
<text x="137.3" y="282.1">1</text>
<text x="137.3" y="284.6">2</text>
<text x="137.3" y="287.2">3</text>
<text x="140.8" y="283.1">E</text>
<text x="140.8" y="285.6">D</text>
<text x="154.6" y="283.1">G</text>
<text x="155" y="285.6">F</text>
<text x="158.6" y="287.2">8</text>
<text x="158.6" y="284.6">9</text>
<text x="158.6" y="282.1">10</text>
<text x="137.3" y="289.7">4</text>
<text x="137.3" y="292.3">5</text>
<text x="140.8" y="288.2">V1</text>
<text x="140.8" y="290.7">C</text>
<text x="140.8" y="293.3">DP</text>
<text x="153.8" y="288.2">V2</text>
<text x="154.9" y="293.3">B</text>
<text x="154.9" y="290.7">A</text>
<text x="158.6" y="292.3">6</text>
<text x="158.6" y="289.7">7</text>
<text x="142.4" y="311.3">1</text>
<text x="163.7" y="311.3">10</text>
<text x="142.4" y="313.8">2</text>
<text x="142.4" y="316.4">3</text>
<text x="145.9" y="312.3">E</text>
<text x="145.9" y="314.9">D</text>
<text x="145.9" y="317.4">V1</text>
<text x="158.9" y="317.4">V2</text>
<text x="159.7" y="312.3">G</text>
<text x="160" y="314.9">F</text>
<text x="163.7" y="316.4">8</text>
<text x="163.7" y="313.8">9</text>
<text x="142.4" y="318.9">4</text>
<text x="142.4" y="321.5">5</text>
<text x="145.9" y="319.9">C</text>
<text x="145.9" y="322.5">DP</text>
<text x="159.9" y="322.5">B</text>
<text x="159.9" y="319.9">A</text>
<text x="163.7" y="321.5">6</text>
<text x="163.7" y="318.9">7</text>
<text x="53.3" y="339.2">1</text>
<text x="53.3" y="341.8">2</text>
<text x="55.4" y="340.5">A</text>
<text x="62.3" y="340.5">VCC</text>
<text x="67.3" y="341.8">15</text>
<text x="67.3" y="339.2">16</text>
<text x="53.3" y="344.3">3</text>
<text x="53.3" y="346.9">4</text>
<text x="55.4" y="343.1">B</text>
<text x="55.4" y="345.6">C</text>
<text x="64" y="345.6">Y1</text>
<text x="64" y="343.1">Y0</text>
<text x="67.3" y="346.9">13</text>
<text x="67.3" y="344.3">14</text>
<text x="53.3" y="349.4">5</text>
<text x="53.3" y="351.9">6</text>
<text x="55.4" y="348.1">G#2A</text>
<text x="55.4" y="350.7">G#2B</text>
<text x="55.4" y="353.2">G1</text>
<text x="64" y="353.2">Y4</text>
<text x="64" y="350.7">Y3</text>
<text x="64" y="348.1">Y2</text>
<text x="67.3" y="351.9">11</text>
<text x="67.3" y="349.4">12</text>
<text x="53.3" y="354.5">7</text>
<text x="55.4" y="355.8">Y7</text>
<text x="55.4" y="358.3">GND</text>
<text x="64" y="358.3">Y6</text>
<text x="64" y="355.8">Y5</text>
<text x="67.3" y="357">9</text>
<text x="67.3" y="354.5">10</text>
</g>
<g font-size="1.6" fill="#000080">
<text x="142.1" y="182.8">DS1</text>
<text x="191.6" y="234.9">DS6</text>
<text x="252.6" y="234.9">DS5</text>
<text x="323.7" y="234.9">DS4</text>
<text x="139.6" y="279.3">DS3</text>
<text x="144.7" y="308.5">DS2</text>
</g>
</svg>
